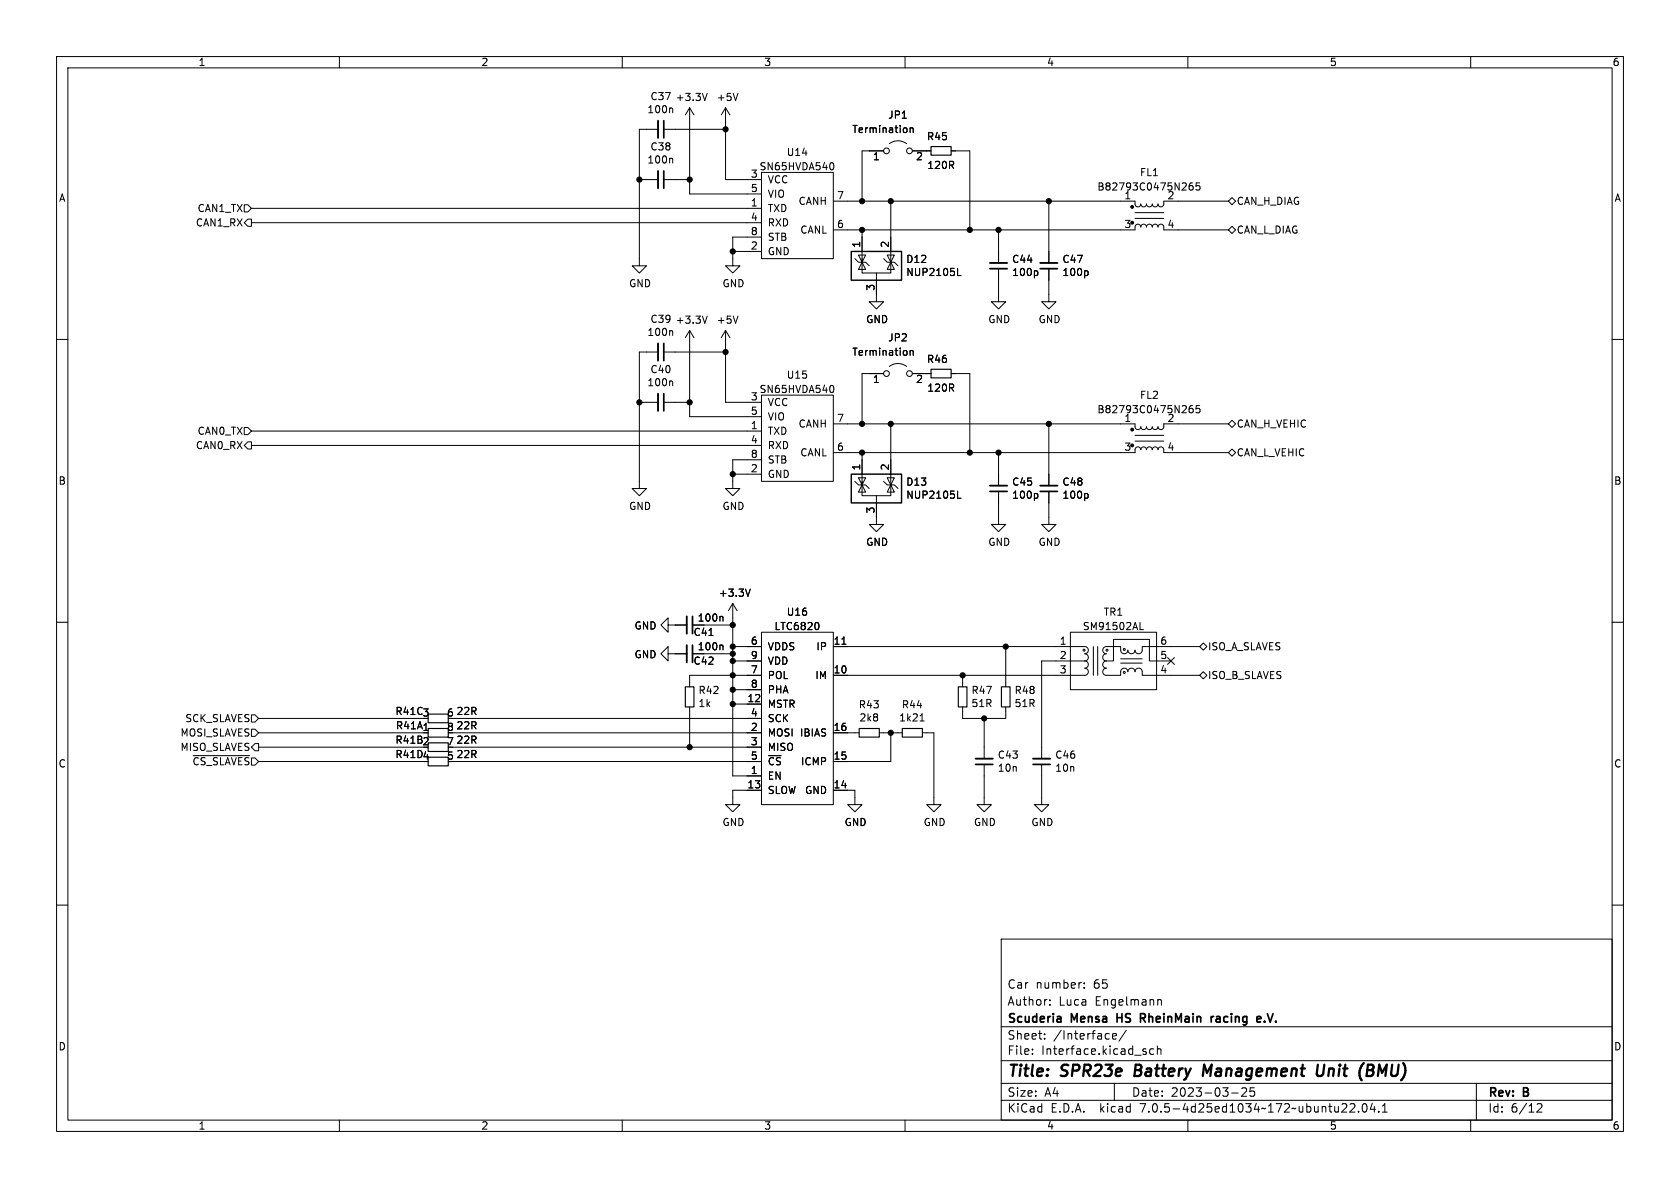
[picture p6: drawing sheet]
<svg xmlns="http://www.w3.org/2000/svg" width="297mm" height="210mm" viewBox="0 0 297 210" stroke-linecap="round" stroke-linejoin="round" font-family="sans-serif">
<g fill="none" stroke="#000" stroke-width=".18">
<path d="M10 10h277v190h-277zM12 12h273v186h-273zM60 10v2M110 10v2M118.7 19.1l.2 .2v.6M121.9 19.1v15.2h12.7M121.9 19.1l-.7 1.2M121.9 19.1l.8 1.2M125 16.5l-.4 1.3M128.3 19.1l-.8 1.2M128.3 19.1v12.7h6.3M128.3 19.1l.7 1.2"/>
<path d="M130.5 16.5l-.5 1.3M160 10v2M210 10v2M260 10v2M43.2 36.2h.6l.6 .6-.6 .7h-.6zM43.8 38.7h.6v1.3h-.6l-.6-.6zM44.4 36.8h90.2M44.4 39.4h90.2M113 31.8h3.3M116.3 22.9h-3.3v24.1h1.3l-1.3 1.3-1.2-1.3h1.2M117.3 31.8h4.6M117.3 22.9h11"/>
<path d="M118.7 28l.2 .2v.6M134.6 30.5h12.7v15.2h-12.7zM147 28.8a.68 .68 0 0 1 .4 .6 .68 .68 0 0 1-.4 .6M147.3 35.6h53.4v.7l.5 .3 .3-.2 .2-.3 .1 .3 .3 .2 .4-.2 .2-.3 .1 .3 .3 .2 .4-.1 .2-.4 .1 .3 .3 .2 .4-.1 .2-.4 .2 .4 .5 .1 .3-.4v-.6h11.5M156.2 26.7h-3.8v8.9M157.2 25.4a2.54 2.54 0 0 1 3.1 0M157.5 35.6v10.8M160.9 22.6v.8M160.9 22.7l.2-.1 .3 .1v.7M161.3 26.7h3.3M168.1 26.7h3.3v13.9M185.4 35.6v10.9"/>
<path d="M200.7 37.6h5M200.7 38.6h5M210.8 32.3l-.3 .1a.86 .86 0 0 0 0 1.2l.4-.1v-.4l-.2-.3-.4 .1-.1 .2M212.1 32.3h-.6l-.1 .6 .2-.1 .4 .1 .2 .2-.1 .4-.2 .1-.5-.1M217.2 35.6l.6-.7 .6 .7-.6 .6zM10 60h2M118.7 58.5l.2 .1v.7M121.9 58.4l-.7 1.3M121.9 58.4v15.3h12.7M121.9 58.4l.8 1.3M125 55.9l-.4 1.2M128.3 58.4v12.7h6.3"/>
<path d="M128.3 58.4l-.8 1.3M128.3 58.4l.7 1.3M129.5 44.5h5.1M130.5 55.9l-.5 1.2M134.6 41.9h-5.1v5.1h1.3l-1.3 1.3-1.2-1.3h1.2M147.3 40.6h53.4v-.7l.5-.3 .3 .2 .2 .3 .1-.3 .3-.2 .4 .2 .2 .3 .1-.3 .3-.2 .4 .2 .2 .3 .1-.3 .3-.1h.4l.2 .4 .2-.4 .4-.1 .4 .3v.7h11.5M151.1 45.7l.7 .7h1.2l.7 .6M152.4 46.4v1.9h5.1v-1.9M152.4 46.4l.6 1.2h-1.2zM152.4 45.7v.7l.6-1.3h-1.2l.6 1.3M152.4 40.6v5.8M154.9 48.3v5h1.3l-1.3 1.3-1.2-1.3h1.2"/>
<path d="M156.2 45.7l.6 .7h1.3l.6 .6M156.8 45.1h1.3l-.6 1.3zM157.5 46.4l.6 1.2h-1.3zM169.3 48.7h.6M176.5 47.5v5.8h1.3l-1.3 1.3-1.2-1.3h1.2M176.5 40.6v5.9M183.4 47.9l.1 .2-.1 .6M185.4 47.5v5.8h1.3l-1.3 1.3-1.3-1.3h1.3M192.2 47.9l.2 .2-.2 .6M217.2 40.6l.6-.6 .6 .6-.6 .7zM285 60h2M43.2 75.6h.6l.6 .6-.6 .6h-.6z"/>
<path d="M43.8 78.1h.6v1.3h-.6l-.6-.7zM44.4 76.2h90.2M44.4 78.7h90.2M113 71.1h3.3M116.3 62.2h-3.3v24.2h1.3l-1.3 1.2-1.2-1.2h1.2M117.3 62.2h11M117.3 71.1h4.6M118.7 67.3l.2 .2v.7M134.6 69.9h12.7v15.2h-12.7zM147 68.1a.68 .68 0 0 1 .4 .7 .68 .68 0 0 1-.4 .6M147.3 74.9h53.4v.8l.5 .2 .3-.1 .2-.4 .1 .4 .3 .1 .4-.1 .2-.4 .1 .3 .3 .2 .4-.1 .2-.4 .1 .3 .3 .2h.4l.2-.5 .2 .4 .5 .1 .3-.3v-.7h11.5M156.2 66h-3.8v8.9"/>
<path d="M157.2 64.8a2.54 2.54 0 0 1 3.1 0M157.5 74.9v10.8M160.9 62v.8M160.9 62.1l.2-.1h.3v.8M161.3 66h3.3M168.1 66h3.3v14M185.4 74.9v11M200.7 77h5M200.7 78h5M210.8 71.7l-.3 .1a.86 .86 0 0 0 0 1.2l.4-.2v-.4l-.2-.2h-.4l-.1 .2M212.1 71.7h-.6l-.1 .6 .2-.1h.4l.2 .2-.1 .4-.2 .2-.5-.2M217.8 74.3l.6 .6-.6 .7-.6-.7z"/>
<path d="M129.5 83.8h5.1M134.6 81.3h-5.1v5.1h1.3l-1.3 1.2-1.2-1.2h1.2M147.3 80h53.4v-.7l.5-.3 .3 .2 .2 .3 .1-.3 .3-.2 .4 .1 .2 .4 .1-.3 .3-.2 .4 .1 .2 .4 .1-.3 .3-.2 .4 .1 .2 .4 .2-.4 .4-.1 .4 .3v.7h11.5M151.1 85.1l.7 .6h1.2l.7 .7M152.4 85.7v1.9h5.1v-1.9M152.4 85.7l.6 1.3h-1.2zM152.4 85.1v.6l.6-1.2h-1.2l.6 1.2M152.4 80v5.7M154.9 87.6v5.1h1.3l-1.3 1.3-1.2-1.3h1.2M156.2 85.1l.6 .6h1.3l.6 .7M156.8 84.5h1.3l-.6 1.2zM157.5 85.7l.6 1.3h-1.3z"/>
<path d="M169.3 88.1h.6M176.5 86.9v5.8h1.3l-1.3 1.3-1.2-1.3h1.2M176.5 80v5.9M183.4 87.3l.1 .2-.1 .5M185.4 86.9v5.8h1.3l-1.3 1.3-1.3-1.3h1.3M192.2 87.3l.2 .2-.2 .5M217.2 80l.6-.6 .6 .6-.6 .6zM10 110h2M118.1 115.6v-1.3l-1.3 1.3 1.3 1.2v-1.2h3.3M118.1 110.5v-1.3l-1.3 1.3 1.3 1.3v-1.3h3.3M122.4 110.5h7.1M122.4 115.6h7.1"/>
<path d="M127.6 109l.2 .1v.7M127.6 114l.2 .2v.7M129.5 116.8h5.1M129.5 114.3h5.1M129.5 106.7l-.7 1.3M129.5 106.7v30.5h5.1M129.5 106.7l.8 1.3M132.6 104.1l-.4 1.3M134.6 111.8h12.7v30.4h-12.7zM134.6 119.4h-12.7v2M144.7 110.2l.1 .3-.1 .7M147.3 114.3h44.5a.64 .64 0 0 1 .6 .6 .64 .64 0 0 1-.6 .7 .64 .64 0 0 1 .6 .6 .64 .64 0 0 1-.6 .6"/>
<path d="M148.8 113.9h.8M170.2 119.4v2M177.8 114.3v7.1M189.2 111.8h15.3v10.1h-15.3zM191.8 116.8a.64 .64 0 0 1 .6 .7 .64 .64 0 0 1-.6 .6 .64 .64 0 0 1 .6 .6 .64 .64 0 0 1-.6 .7h-44.5M191.8 116.8h-7.7v17.3M193.3 114.3v5.1M194.1 114.3v5.1M195.6 116.8a.64 .64 0 0 0-.7 .7 .64 .64 0 0 0 .7 .6 .64 .64 0 0 0-.7 .6 .64 .64 0 0 0 .7 .7h2.5v-.7a.64 .64 0 0 1 .7-.6 .64 .64 0 0 1 .6 .6 .64 .64 0 0 1 .6-.6 .64 .64 0 0 1 .7 .6 .64 .64 0 0 1 .6-.6 .64 .64 0 0 1 .6 .6v.7h10.2M195.6 116.8h1.2v-3.8h6.4v3.8h3.8M198.1 117.2h3.8M198.1 116.5h3.8"/>
<path d="M201.5 111.3h.6M206.4 116.2l1.2 1.2M207.6 116.2l-1.2 1.2M212.1 114.3h-10.2v.6a.64 .64 0 0 1-.6 .7 .64 .64 0 0 1-.6-.7 .64 .64 0 0 1-.7 .7 .64 .64 0 0 1-.6-.7 .64 .64 0 0 1-.6 .7 .64 .64 0 0 1-.7-.7v-.6h-2.5a.64 .64 0 0 0-.7 .6 .64 .64 0 0 0 .7 .7 .64 .64 0 0 0-.7 .6 .64 .64 0 0 0 .7 .6M212.1 119.4l.6-.7 .7 .7-.7 .6zM212.1 114.3l.6-.6 .7 .6-.7 .6zM285 110h2M34.2 133.6h9.9M44.4 128.9h.7l.6 .6-.6 .7h-.7zM44.4 126.4h.7l.6 .6-.6 .6h-.7zM45.1 131.4h.6v1.3h-.6l-.7-.6zM45.7 129.5h29.2"/>
<path d="M45.7 134.6h29.2M45.7 132.1h29.2M45.7 127h29.2M80 129.5h54.6M80 134.6h54.6M80 132.1h54.6M80 127h54.6M121.9 125v7.1M129.5 124.5h5.1M129.5 121.9h5.1M134.6 139.7h-5.1v2.5h1.3l-1.3 1.3-1.2-1.3h1.2M147.3 139.7h3.8v2.5h1.3l-1.3 1.3-1.2-1.3h1.2"/>
<path d="M147.3 129.5h4.6M155.4 129.5h4.1M157.5 129.5v5.1h-10.2M162.7 127.5h.7M162.9 126.4l.1-.2v1.3M163.1 129.5h2v12.7h1.3l-1.3 1.3-1.3-1.3h1.3M170.2 125v2h7.6v-2M174 135.1v7.1h1.3l-1.3 1.3-1.3-1.3h1.3M174 127v7.1M184.1 135.1v7.1h1.3l-1.3 1.3-1.2-1.3h1.2M10 160h2M285 160h2"/>
<path d="M177 166h108v32h-108zM185.6 177.6v.1M185.6 176.8v.1M191.7 174.6v.1M191.7 173.8v.1M204.7 176.8l.2-.1 .3 .1 .1 .9M60 198v2M110 198v2M160 198v2M177 194.5h108M177 191.5h108M177 187.5h108"/>
<path d="M177 181.5h108M182.5 186.3v.1M182.5 185.5v.1M184.7 183.6v.1M184.7 182.8v.1M196.7 183.2l.7-.1-.1-.3-.4-.1-.2 .2v.7h.6M197 191.5v3M199.1 182.1l-1.3 2M202.6 186v.3M204 185.5l-.5-.1-.3 .3v.4l.2 .2h.6M204.6 185.5l.2-.1 .4 .1v.9M204.6 184.9v1.5"/>
<path d="M210 198v2M217.7 193.2h1.2M219.6 192.4h-.1M220.2 192.4l.2 .2-.1 .3-.8 .9h.9M221 192.3v.7l.2-.1h.5l.1 .6-.3 .3-.5-.1M237.2 196.6h.9M238 195.2v.5M238.7 195.2l.5-.1 .3 .1v.3l-.9 1.1h.9M240.2 196.5v.1M241 195.2l.2-.1a.81 .81 0 0 1 .6 .6 .81 .81 0 0 1-.3 .8l-.2 .1a.81 .81 0 0 1-.3-1.4zM242.6 195l-.4 1.1h1M243 195.6v1"/>
<path d="M243.7 196.5v.1M244.4 196.6h.8M244.4 195.5l.4-.4v1.5M260 198v2M261 191.5v6.5M271.7 195.2l.6-.1 .2 .1 .1 .3-.9 1.1h.9"/>
<circle cx="156.7" cy="26.7" r=".51"/>
<circle cx="160.8" cy="26.7" r=".51"/>
<circle cx="156.7" cy="66" r=".51"/>
<circle cx="160.8" cy="66" r=".51"/>
<circle cx="191.6" cy="114.9" r=".18"/>
<circle cx="195.7" cy="114.9" r=".18"/>
<circle cx="198.8" cy="118.9" r=".18"/>
<circle cx="198.8" cy="114.8" r=".18"/>
</g>
<path d="M213.4 189.6l-.5-1.4-.3 2M233 188.2l-.2 1.6 .1 .3a.66 .66 0 0 0 .9-.1M241.1 187.9l-.1 .1M241.7 189.2h.7M241.8 188.2l-.2 2h.7" fill="none" stroke="#000" stroke-width=".4"/>
<g fill="none" stroke="#000" stroke-width=".3">
<path d="M117.3 21.3v3.1M117.3 30.2v3.1M175 47.5h3.1M183.9 47.5h3M117.3 60.7v3.1M117.3 69.6v3M175 86.9h3.1M183.9 86.9h3M122.4 109v3M122.4 114v3.1M172.5 135.1h3M182.6 135.1h3.1"/>
<path d="M187.5 179.8l.1 .9M201.6 180h.6M202.2 179.2h-.6v1.5M214.1 179.7v1M214.6 179.7l-.3 .1-.2 .2M222.2 179.9l.2-.2h.3l.2 .2v.1l-.7 .2M187.6 180.6l-.2 .1M187.6 180l-.2 .1M222.2 180.5l.2 .2 .4-.1"/>
</g>
<path d="M116.3 21.3v3.1M116.3 30.2v3.1M175 46.5h3.1M183.9 46.5h3M116.3 60.7v3.1M116.3 69.6v3M175 85.9h3.1M183.9 85.9h3M121.4 109v3M121.4 114v3.1M172.5 134.1h3M182.6 134.1h3.1" fill="none" stroke="#000" stroke-width=".33"/>
<path d="M164.6 25.9h3.5v1.5h-3.5zM164.6 65.3h3.5v1.5h-3.5zM75.7 133.9h3.5v1.5h-3.5zM75.7 131.3h3.5v1.5h-3.5zM75.7 128.8h3.5v1.5h-3.5zM75.7 126.2h3.5v1.6h-3.5zM121.2 121.4h1.5v3.6h-1.5zM151.9 128.8h3.5v1.5h-3.5zM159.5 128.8h3.6v1.5h-3.6zM169.4 121.4h1.5v3.6h-1.5zM177 121.4h1.6v3.6h-1.6z" fill="none" stroke="#000" stroke-width=".2"/>
<path d="M150.5 44.5h8.9v5h-8.9zM150.5 83.8h8.9v5.1h-8.9z" fill="none" stroke="#000" stroke-width=".25"/>
<g fill="#000" stroke="#000" stroke-width=".18">
<circle cx="113" cy="31.8" r=".46"/>
<circle cx="121.9" cy="31.8" r=".46"/>
<circle cx="128.3" cy="22.9" r=".46"/>
<circle cx="152.4" cy="35.6" r=".46"/>
<circle cx="157.5" cy="35.6" r=".46"/>
<circle cx="185.4" cy="35.6" r=".46"/>
<circle cx="200.2" cy="36.6" r=".25"/>
<circle cx="200.2" cy="39.4" r=".25"/>
<circle cx="129.5" cy="44.5" r=".46"/>
<circle cx="152.4" cy="40.6" r=".46"/>
<circle cx="171.4" cy="40.6" r=".46"/>
<circle cx="176.5" cy="40.6" r=".46"/>
<circle cx="113" cy="71.1" r=".46"/>
<circle cx="121.9" cy="71.1" r=".46"/>
<circle cx="128.3" cy="62.2" r=".46"/>
<circle cx="152.4" cy="74.9" r=".46"/>
<circle cx="157.5" cy="74.9" r=".46"/>
<circle cx="185.4" cy="74.9" r=".46"/>
<circle cx="200.2" cy="75.9" r=".25"/>
<circle cx="200.2" cy="78.7" r=".25"/>
<circle cx="129.5" cy="83.8" r=".46"/>
<circle cx="152.4" cy="80" r=".46"/>
<circle cx="171.4" cy="80" r=".46"/>
<circle cx="176.5" cy="80" r=".46"/>
<circle cx="129.5" cy="115.6" r=".46"/>
<circle cx="129.5" cy="114.3" r=".46"/>
<circle cx="129.5" cy="116.8" r=".46"/>
<circle cx="129.5" cy="110.5" r=".46"/>
<circle cx="129.5" cy="119.4" r=".46"/>
<circle cx="170.2" cy="119.4" r=".46"/>
<circle cx="177.8" cy="114.3" r=".46"/>
<circle cx="121.9" cy="132.1" r=".46"/>
<circle cx="129.5" cy="124.5" r=".46"/>
<circle cx="129.5" cy="121.9" r=".46"/>
<circle cx="157.5" cy="129.5" r=".46"/>
<circle cx="174" cy="127" r=".46"/>
</g>
<g font-size="2.8">
<text x="178" y="190.8">Title:</text>
<text x="187.5" y="190.8">SPR23e</text>
<text x="201" y="190.8">Battery</text>
<text x="213.7" y="190.8">Management</text>
<text x="234.4" y="190.8">Unit</text>
<text x="242.5" y="190.8">(BMU)</text>
</g>
<g font-size="2.1">
<text x="178" y="177.9">Author:</text>
<text x="178" y="174.9">Car</text>
<text x="183" y="174.9">number:</text>
<text x="187.1" y="177.9">Luca</text>
<text x="193.2" y="174.9">65</text>
<text x="193.5" y="177.9">Engelmann</text>
<text x="178" y="183.9">Sheet:</text>
<text x="178" y="181.1">Scuderia</text>
<text x="186.2" y="183.9">/Interface/</text>
<text x="189.3" y="181.1">Mensa</text>
<text x="197.8" y="181.1">HS</text>
<text x="202.4" y="181.1">RheinMain</text>
<text x="215.4" y="181.1">racing</text>
<text x="224" y="181.1">e.V.</text>
<text x="178" y="186.6">File:</text>
<text x="184" y="186.6">Interface.kicad_sch</text>
<text x="178" y="196.8">KiCad</text>
<text x="178" y="194">Size:</text>
<text x="184.6" y="194">A4</text>
<text x="185.7" y="196.8">E.D.A.</text>
<text x="194.4" y="196.8">kicad</text>
<text x="200" y="194">Date:</text>
<text x="201.5" y="196.8">7.0.5-4d25ed1034~172~ubuntu22.04.1</text>
<text x="206.9" y="194">2023-03-25</text>
<text x="263" y="194.2">Rev:</text>
<text x="263" y="196.8">Id:</text>
<text x="267" y="196.8">6/12</text>
<text x="269.2" y="194.2">B</text>
</g>
<g font-size="1.8">
<text x="35" y="11.8">1</text>
<text x="85" y="11.8">2</text>
<text x="135" y="11.8">3</text>
<text x="185" y="11.8">4</text>
<text x="235" y="11.8">5</text>
<text x="285" y="11.8">6</text>
<text x="114.9" y="17.9">C37 +3.3V</text>
<text x="114.4" y="20.2">100n</text>
<text x="126.7" y="18">+5V</text>
<text x="150.6" y="23.7">Termination</text>
<text x="157" y="21.1">JP1</text>
<text x="114.4" y="29.1">100n</text>
<text x="114.9" y="26.8">C38</text>
<text x="139" y="27.7">U14</text>
<text x="154.3" y="28.6">1</text>
<text x="161.9" y="28.6">2</text>
<text x="163.8" y="25">R45</text>
<text x="10.4" y="35.8">A</text>
<text x="132.7" y="31.5">3</text>
<text x="132.7" y="34">5</text>
<text x="134.2" y="30.3">SN65HVDA540</text>
<text x="135.6" y="32.6">VCC</text>
<text x="135.6" y="35.1">VIO</text>
<text x="147.9" y="35.3">7</text>
<text x="163.9" y="30">120R</text>
<text x="193.9" y="33.8">B82793C0475N265</text>
<text x="198.7" y="35.3">1</text>
<text x="201.5" y="31.3">FL1</text>
<text x="206.3" y="35.3">2</text>
<text x="285.4" y="35.8">A</text>
<text x="34.6" y="40.2">CAN1_RX</text>
<text x="34.9" y="37.7">CAN1_TX</text>
<text x="132.7" y="36.6">1</text>
<text x="132.7" y="39.1">4</text>
<text x="132.7" y="41.7">8</text>
<text x="135.6" y="37.7">TXD</text>
<text x="135.6" y="40.2">RXD</text>
<text x="141.2" y="36.4">CANH</text>
<text x="141.5" y="41.5">CANL</text>
<text x="147.9" y="40.4">6</text>
<text x="198.7" y="40.4">3</text>
<text x="206.3" y="40.4">4</text>
<text x="218.5" y="36.4">CAN_H_DIAG</text>
<text x="218.5" y="41.5">CAN_L_DIAG</text>
<text x="132.7" y="44.2">2</text>
<text x="135.6" y="45.3">GND</text>
<text x="135.6" y="42.7">STB</text>
<text x="152.1" y="43.8" transform="rotate(-90 152.1 43.8)">1</text>
<text x="157.2" y="43.8" transform="rotate(-90 157.2 43.8)">2</text>
<text x="160.2" y="46.6">D12</text>
<text x="178.9" y="46.6">C44</text>
<text x="187.8" y="46.6">C47</text>
<text x="111.2" y="50.9">GND</text>
<text x="127.7" y="50.9">GND</text>
<text x="154.7" y="51.5" transform="rotate(-90 154.7 51.5)">3</text>
<text x="160.2" y="49">NUP2105L</text>
<text x="178.9" y="49">100p</text>
<text x="187.8" y="49">100p</text>
<text x="114.4" y="59.6">100n</text>
<text x="114.9" y="57.2">C39 +3.3V</text>
<text x="126.7" y="57.4">+5V</text>
<text x="153.1" y="57.3">GND</text>
<text x="174.7" y="57.3">GND</text>
<text x="183.5" y="57.3">GND</text>
<text x="150.6" y="63.1">Termination</text>
<text x="157" y="60.5">JP2</text>
<text x="163.8" y="64.3">R46</text>
<text x="114.4" y="68.4">100n</text>
<text x="114.9" y="66.1">C40</text>
<text x="132.7" y="70.9">3</text>
<text x="134.2" y="69.6">SN65HVDA540</text>
<text x="135.6" y="71.9">VCC</text>
<text x="139" y="67.1">U15</text>
<text x="154.3" y="67.9">1</text>
<text x="161.9" y="67.9">2</text>
<text x="163.9" y="69.4">120R</text>
<text x="201.5" y="70.7">FL2</text>
<text x="34.9" y="77">CAN0_TX</text>
<text x="132.7" y="75.9">1</text>
<text x="132.7" y="73.4">5</text>
<text x="135.6" y="77">TXD</text>
<text x="135.6" y="74.5">VIO</text>
<text x="141.2" y="75.8">CANH</text>
<text x="147.9" y="74.7">7</text>
<text x="193.9" y="73.2">B82793C0475N265</text>
<text x="198.7" y="74.7">1</text>
<text x="206.3" y="74.7">2</text>
<text x="218.5" y="75.8">CAN_H_VEHIC</text>
<text x="34.6" y="79.6">CAN0_RX</text>
<text x="132.7" y="83.6">2</text>
<text x="132.7" y="78.5">4</text>
<text x="132.7" y="81">8</text>
<text x="135.6" y="79.6">RXD</text>
<text x="135.6" y="82.1">STB</text>
<text x="141.5" y="80.8">CANL</text>
<text x="147.9" y="79.8">6</text>
<text x="152.1" y="83.2" transform="rotate(-90 152.1 83.2)">1</text>
<text x="157.2" y="83.2" transform="rotate(-90 157.2 83.2)">2</text>
<text x="198.7" y="79.8">3</text>
<text x="206.3" y="79.8">4</text>
<text x="218.5" y="80.8">CAN_L_VEHIC</text>
<text x="10.3" y="85.8">B</text>
<text x="135.6" y="84.6">GND</text>
<text x="160.2" y="86">D13</text>
<text x="160.2" y="88.3">NUP2105L</text>
<text x="178.9" y="86">C45</text>
<text x="178.9" y="88.3">100p</text>
<text x="187.8" y="86">C48</text>
<text x="187.8" y="88.3">100p</text>
<text x="285.3" y="85.8">B</text>
<text x="111.2" y="90.3">GND</text>
<text x="127.7" y="90.3">GND</text>
<text x="154.7" y="90.8" transform="rotate(-90 154.7 90.8)">3</text>
<text x="153.1" y="96.7">GND</text>
<text x="174.7" y="96.7">GND</text>
<text x="183.5" y="96.7">GND</text>
<text x="127" y="105.7">+3.3V</text>
<text x="112.1" y="111.4">GND</text>
<text x="122.6" y="112.6">C41</text>
<text x="123.3" y="110">100n</text>
<text x="136.9" y="111.5">LTC6820</text>
<text x="139" y="109">U16</text>
<text x="191.4" y="111.5">SM91502AL</text>
<text x="195.1" y="109">TR1</text>
<text x="112.1" y="116.5">GND</text>
<text x="122.6" y="117.7">C42</text>
<text x="123.3" y="115.1">100n</text>
<text x="132.7" y="114">6</text>
<text x="132.7" y="119.1">7</text>
<text x="132.7" y="116.6">9</text>
<text x="135.6" y="115.1">VDDS</text>
<text x="135.6" y="117.7">VDD</text>
<text x="144.3" y="115.1">IP</text>
<text x="147.3" y="119.1">10</text>
<text x="147.3" y="114">11</text>
<text x="187.3" y="114">1</text>
<text x="187.3" y="116.6">2</text>
<text x="187.3" y="119.1">3</text>
<text x="205.1" y="119.1">4</text>
<text x="205.1" y="116.6">5</text>
<text x="205.1" y="114">6</text>
<text x="213.5" y="115.1">ISO_A_SLAVES</text>
<text x="123.4" y="122.8">R42</text>
<text x="123.4" y="125.2">1k</text>
<text x="132.1" y="124.2">12</text>
<text x="132.7" y="121.7">8</text>
<text x="135.6" y="125.3">MSTR</text>
<text x="135.6" y="120.2">POL</text>
<text x="135.6" y="122.7">PHA</text>
<text x="144.1" y="120.2">IM</text>
<text x="151.8" y="125.4">R43</text>
<text x="159.4" y="125.4">R44</text>
<text x="171.7" y="122.8">R47</text>
<text x="171.7" y="125.2">51R</text>
<text x="179.3" y="122.8">R48</text>
<text x="179.3" y="125.2">51R</text>
<text x="213.5" y="120.2">ISO_B_SLAVES</text>
<text x="31.9" y="130.4">MOSI_SLAVES</text>
<text x="32.7" y="127.8">SCK_SLAVES</text>
<text x="69.8" y="131.6">R41B 2</text>
<text x="69.8" y="126.6">R41C3</text>
<text x="69.9" y="129.1">R41A1</text>
<text x="79" y="131.8">7</text>
<text x="79" y="129.3">8</text>
<text x="79" y="126.7">6</text>
<text x="80.6" y="131.6">22R</text>
<text x="80.6" y="129.1">22R</text>
<text x="80.6" y="126.6">22R</text>
<text x="132.7" y="129.3">2</text>
<text x="132.7" y="131.8">3</text>
<text x="132.7" y="126.7">4</text>
<text x="135.6" y="130.4">MOSI</text>
<text x="135.6" y="127.8">SCK</text>
<text x="141.4" y="130.4">IBIAS</text>
<text x="147.3" y="129.3">16</text>
<text x="151.9" y="127.7">2k8</text>
<text x="158.9" y="127.7">1k21</text>
<text x="10.3" y="135.8">C</text>
<text x="31.9" y="132.9">MISO_SLAVES</text>
<text x="34" y="135.4">~{CS_SLAVES}</text>
<text x="69.8" y="134.2">R41D4</text>
<text x="79" y="134.4">5</text>
<text x="80.6" y="134.2">22R</text>
<text x="132.7" y="136.9">1</text>
<text x="132.7" y="134.4">5</text>
<text x="135.6" y="138">EN</text>
<text x="135.6" y="132.9">MISO</text>
<text x="135.6" y="135.4">~{CS}</text>
<text x="141.6" y="135.4">ICMP</text>
<text x="147.3" y="134.4">15</text>
<text x="176.3" y="134.3">C43</text>
<text x="176.3" y="136.6">10n</text>
<text x="186.5" y="134.3">C46</text>
<text x="186.5" y="136.6">10n</text>
<text x="285.3" y="135.8">C</text>
<text x="132.1" y="139.4">13</text>
<text x="135.6" y="140.5">SLOW</text>
<text x="142.3" y="140.5">GND</text>
<text x="147.3" y="139.4">14</text>
<text x="127.7" y="146.2">GND</text>
<text x="149.3" y="146.2">GND</text>
<text x="163.2" y="146.2">GND</text>
<text x="172.1" y="146.2">GND</text>
<text x="182.3" y="146.2">GND</text>
<text x="10.3" y="185.8">D</text>
<text x="285.3" y="185.8">D</text>
<text x="35" y="199.8">1</text>
<text x="85" y="199.8">2</text>
<text x="135" y="199.8">3</text>
<text x="185" y="199.8">4</text>
<text x="235" y="199.8">5</text>
<text x="285" y="199.8">6</text>
</g>
</svg>
